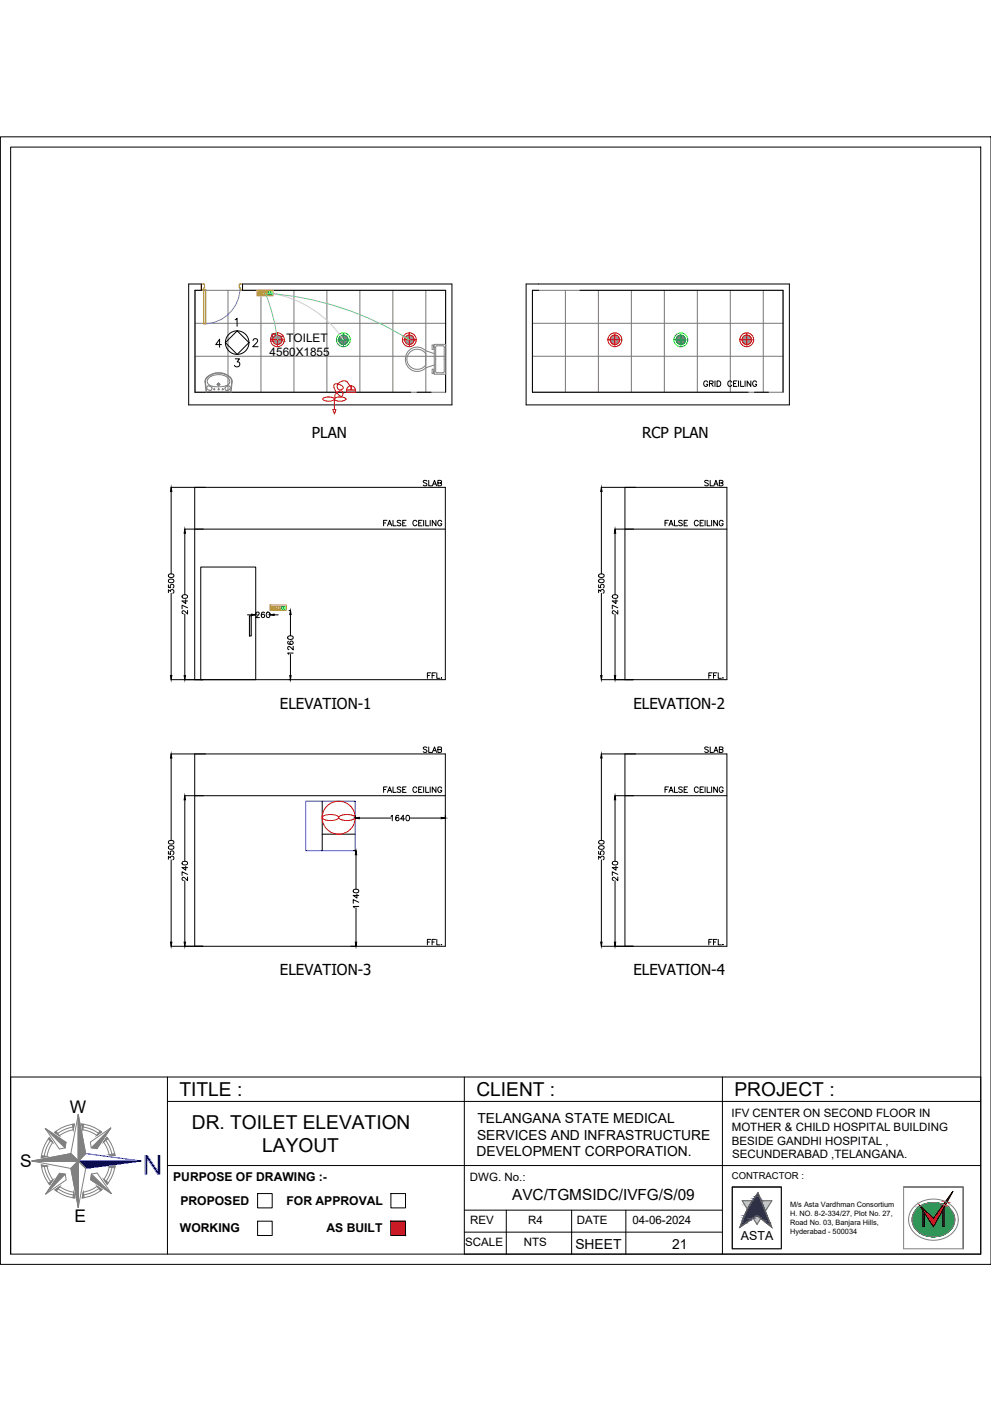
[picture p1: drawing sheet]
<svg xmlns="http://www.w3.org/2000/svg" width="420mm" height="594mm" viewBox="0 0 420 594" stroke-linecap="round" stroke-linejoin="round" font-family="sans-serif">
<!-- layer: ELE-4M UPS P.SB -->
<g fill="none" stroke="#767676" stroke-width=".42">
<path d="M82.7 123.1h106.2v43.2h-106.2zM82.7 137.1h106.2M96.7 123.1v43.2M110.6 123.1v43.2M124.6 123.1v43.2M138.6 123.1v43.2M152.6 123.1v43.2M166.6 123.1v43.2M180.5 123.1v43.2M225.7 123.1h106.3v43.2h-106.3zM225.7 137.1h106.3M239.7 123.1v43.2"/>
<path d="M253.7 123.1v43.2M267.7 123.1v43.2M281.7 123.1v43.2M295.6 123.1v43.2M309.6 123.1v43.2M323.6 123.1v43.2M82.7 151.1h106.2M225.7 151.1h106.3"/>
</g>
<!-- layer: WALL -->
<path d="M223.1 120.4h111.6v51.3h-111.6zM228.4 123.1h-2.7v43.2h91.5M245.9 123.1h86.1v43.2M174.1 166.3h-91.4v-43.2h2.7v-2.7h-5.4v51.3h111.6v-51.3h-88.8v2.7h86.1v43.2M176.8 166.3h6M319.9 166.3h5.9" fill="none" stroke="#000" stroke-width=".42"/>
<!-- layer: DOOR -->
<path d="M101.8 121.9a15.4 15.4 0 0 1-15.4 15.4" fill="none" stroke="#5ca1b8" stroke-width=".42"/>
<path d="M85.4 120.4l1.3 .2 .1 1.3h-.4v.9h-1zM86.4 122.8h.8v14.5h-.8zM86.7 120.8h.1M101.4 120.8h.1M101.5 120.6l1.3-.2v2.4h-1v-.9h-.4z" fill="none" stroke="#b88a00" stroke-width=".42"/>
<!-- layer: WALL -->
<g fill="none" stroke="#808080" stroke-width=".42">
<path d="M173.9 149.3a4.4 4.4 0 0 1 6.6 .6v4.9a4.3 4.3 0 0 1-6.3 .9 4.3 4.3 0 0 1-.3-6.4zM184.1 149.9l-3.6-1.2a5.1 5.1 0 0 0-7.1 .1 5.1 5.1 0 0 0 0 7.1 5.1 5.1 0 0 0 7.1 .1l3.6-1.2M184.1 156.6h-.9v1.8h.6v-1.2h.3M184.1 146h4.8v12.7h-4.8zM184.1 147.5h-.3v-1.2h-.6v1.8h.9M184.9 146.8l3-.2 .4 .5v10.5l-.4 .5h-2.8l-.4-.5zM87.4 166.3l-.5-4.3a4.8 4.8 0 0 1 5-3.9 5.9 5.9 0 0 1 6.5 3.4l-.5 4.8M87.6 166.3l-.5-4.4a5.2 5.2 0 0 1 6.1-3.7 4.9 4.9 0 0 1 5.1 3.7l-.5 4.4M87.8 166.1h9.8M89 163.5v.1a.98 .98 0 0 0-1.3 .8 .98 .98 0 0 0 1 1.1 .91 .91 0 0 0 1.1-.6 .91 .91 0 0 0-.4-1.1l.1-.1M90.6 165.1h.6M90.8 164.8v.6"/>
<path d="M91.9 163h1.5M92.4 165.1h.6M92.6 162.3v1.4M92.7 164.7v.7M94.1 165.1h.7M94.4 164.7v.7M96.3 163.4v.2a.97 .97 0 0 1 1.3 .8 .97 .97 0 0 1-1.1 1.1 .94 .94 0 0 1-1.1-.6 .94 .94 0 0 1 .5-1.2l-.2-.1M96.4 163.3a2.09 2.09 0 0 0 .9-2.2 2.09 2.09 0 0 0-1.8-1.6 6.1 6.1 0 0 0-7.6 1.6 2.85 2.85 0 0 0 3.6 2.9l3.6-.2 1.3-.5"/>
<circle cx="90.8" cy="165.1" r=".15"/>
<circle cx="92.6" cy="163" r=".5"/>
<circle cx="92.6" cy="163" r=".36"/>
<circle cx="92.6" cy="163" r=".25"/>
<circle cx="92.7" cy="165.1" r=".15"/>
<circle cx="94.4" cy="165.1" r=".15"/>
</g>
<!-- layer: ELE-4M RAW P.SB -->
<g fill="none" stroke="#ffbf00" stroke-width=".42">
<path d="M108.9 123.1h6.9v2.3h-6.9zM109.4 123.7h1v1.3h-1zM109.6 124.1h.1M109.9 124.5v.2zM110.1 124.1h.1M110.6 123.7h.6v1.3h-.6zM111.4 123.7h.7v1.3h-.7zM112.2 123.7h.7v1.3h-.7zM113.1 123.7h.6v1.3h-.6zM114.5 256.5h6.9v2.4h-6.9zM114.9 257.2h1.1v1.2h-1.1zM115.2 257.5h.1"/>
<path d="M115.4 258l.1 .2zM115.7 257.5h.1M116.2 257.2h.6v1.2h-.6zM117 257.2h.6v1.2h-.6zM117.8 257.2h.6v1.2h-.6zM118.6 257.2h.7v1.2h-.7z"/>
</g>
<!-- layer: ELE-6M RAW P.SB -->
<path d="M113.9 123.7h.6v1.3h-.6zM114.7 123.7h.6v1.3h-.6zM119.4 257.2h.7v1.2h-.7zM120.3 257.2h.6v1.2h-.6z" fill="none" stroke="#0f0" stroke-width=".42"/>
<!-- layer: ELE-EXHAUST FAN -->
<g fill="none" stroke="#f00" stroke-width=".42">
<path d="M136.9 169a4.2 4.2 0 0 1 4.9 .2 3.8 3.8 0 0 1-4.9 0zM141.1 173.7h1.3l-.6 1.8zM141.9 169a4.2 4.2 0 0 1 4.8 .2 3.8 3.8 0 0 1-4.9 0zM146.9 165.4h3.8M146.9 165.4v.9h3.8v-.9M146.9 165.4a1.91 1.91 0 0 1 1.9-1.8 1.91 1.91 0 0 1 1.9 1.8M148.8 165.4v-1.8l-.6-.3-1.7-1.8-1.8 .2-1.5 1.3-.3 1 .3 .8 .7 .5 .7-.1 .9-.7-.4-.8-1.9-.9-1.5 .2v1.6l1.7 2.7 1.5 .8 .5-1.4-.3-.7-.8-.2-1.1 .4-1 1-.4 2.1v4.4M149.1 163.6v1.8M136.9 346.1a6.8 6.8 0 0 1 6.6 .3l.1 .3a5.4 5.4 0 0 1-5.7 1l-1.2-.7zM143.9 346.1a6.8 6.8 0 0 1 6.6 .3l.1 .3a5.4 5.4 0 0 1-5.7 1l-1.2-.7z"/>
<circle cx="143.6" cy="346.7" r="7"/>
</g>
<!-- layer: ELE-12W LED -->
<g fill="none" stroke="#f00" stroke-width=".42">
<path d="M114.7 144.1h5.9M117.6 141.1v5.9M170.6 144.1h5.9M173.6 141.1v5.9M257.8 144.1h5.8M260.7 141.1v5.9M313.7 144.1h5.9M316.6 141.1v5.9"/>
<circle cx="117.6" cy="144.1" r="2"/>
<circle cx="117.6" cy="144.1" r="2.94"/>
<circle cx="173.5" cy="144.1" r="2"/>
<circle cx="173.5" cy="144.1" r="2.94"/>
<circle cx="260.7" cy="144.1" r="2"/>
<circle cx="260.7" cy="144.1" r="2.94"/>
<circle cx="316.6" cy="144.1" r="2"/>
<circle cx="316.6" cy="144.1" r="2.94"/>
</g>
<g fill="none" stroke="#989898" stroke-width=".42">
<path d="M115.6 144l2.1 2.1M115.6 144.1l2 2M115.6 144.2l1.9 1.9M115.6 143.9l2.2 2.2M115.6 144.3l1.8 1.8M115.7 143.7l2.3 2.3M115.7 144.5l1.5 1.5M115.7 143.6l2.4 2.4M115.7 144.7l1.3 1.3M115.8 143.4l2.5 2.6-2.6-2.5M115.8 143.3l2.6 2.6M115.8 144.9l1 1"/>
<path d="M115.9 143.2l2.6 2.7M115.9 143.1l2.7 2.7M115.9 145.2l.6 .6M116 143l2.7 2.7M116 142.9l2.8 2.8M116.1 142.8l2.8 2.8M116.1 142.7l2.9 2.9M116.2 142.7l2.8 2.8M116.2 142.6l2.9 2.9M116.3 142.6l2.8 2.8M116.4 142.5l2.8 2.8M116.5 142.4l2.8 2.8"/>
<path d="M116.7 142.3l2.7 2.7M116.8 142.3l2.6 2.6M117 142.2l2.5 2.5M117.1 142.1l2.5 2.5M117.4 142.1l2.2 2.2M117.6 142.1l2 2M117.7 142.1l1.9 1.9M117.8 142.1l1.8 1.8M118 142.1l1.6 1.6M118.2 142.2l1.3 1.3M118.5 142.3l.9 .9M118.8 142.5l.4 .4"/>
<path d="M119.3 145.1l-2.7-2.7 2.7 2.8M119.5 144.7l-2.5-2.5 2.5 2.6M171.6 144l2 2.1M171.6 144.1l1.9 2M171.6 144.2l1.8 1.9M171.6 143.9l2.1 2.2M171.6 143.8l2.2 2.3M171.6 143.7l2.3 2.3M171.6 144.5l1.6 1.5M171.6 143.6l2.4 2.4M171.6 144.6l1.4 1.4M171.7 143.4l2.5 2.6"/>
<path d="M171.7 143.3l2.6 2.6M171.7 143.2l2.7 2.7M171.7 144.9l1 1M171.8 143.2l2.7 2.7M171.8 143l2.8 2.8M171.9 145.2l.6 .6M171.9 142.9l2.8 2.8-2.8-2.7M172 142.9l2.8 2.8M172.5 142.4l2.7 2.8-2.8-2.8M172.7 142.3l2.6 2.7-2.7-2.7M172.9 142.2l2.5 2.7M173 142.2l2.5 2.5"/>
<path d="M173.1 142.1l2.4 2.4M173.2 142.1l2.3 2.3M173.4 142.1l2.1 2.1M173.5 142.1l2.1 2M173.7 142.1l1.8 1.8M173.8 142.1l1.7 1.7M174.1 142.2l1.4 1.3M174.2 146l-2.5-2.5 2.4 2.5M174.3 142.2l1.1 1.2M174.5 142.3l.8 .9M174.7 142.5l.5 .4M174.9 145.6l-2.8-2.9 2.7 2.9"/>
<path d="M175 145.5l-2.8-2.9 2.7 2.9M175.1 145.3l-2.8-2.8 2.7 2.9M258.7 144l2.1 2.1M258.7 143.9l2.2 2.2M258.7 144.2l1.9 1.9M258.7 144.3l1.7 1.8M258.7 143.7l2.3 2.3M258.7 143.6l2.4 2.4M258.8 143.6l2.4 2.4M258.8 144.6l1.4 1.4M258.8 144.7l1.2 1.3M258.8 143.4l2.6 2.6"/>
<path d="M258.8 143.3l2.7 2.6M258.9 144.9l.9 1M258.9 143.2l2.7 2.7M258.9 143.1l2.8 2.7M259.1 142.9l2.8 2.8-2.9-2.7M259.1 142.9l2.8 2.8M259.2 142.7l2.8 2.9M259.4 142.5l2.8 2.8M259.5 142.5l2.8 2.8M259.6 142.4l2.8 2.8M260.1 142.2l2.5 2.5M260.2 142.1l2.4 2.5"/>
<path d="M260.5 142.1l2.2 2.2-2.3-2.2M260.6 142.1l2.1 2M260.8 142.1l1.9 1.9M260.9 142.1l1.8 1.8M261.1 142.1l1.5 1.6M261.2 142.2l1.4 1.3M261.4 142.2l1.2 1.2M261.6 142.3l.9 .9M261.9 142.5l.4 .4M262.2 145.4l-2.9-2.8 2.8 2.9M262.4 145l-2.7-2.7 2.7 2.8M262.5 144.8l-2.6-2.6 2.6 2.7"/>
<path d="M314.6 144l2.1 2.1M314.6 144.1l2 2M314.6 143.9l2.2 2.2M314.6 144.2l1.9 1.9M314.6 144.3l1.8 1.8M314.7 143.7l2.3 2.3M314.7 144.5l1.5 1.5M314.7 144.6l1.4 1.4M314.8 143.3l2.6 2.6M314.8 144.9l1 1M314.9 143.1l2.6 2.8M314.9 145.2l.6 .6"/>
<path d="M315 142.9l2.8 2.8-2.8-2.7M315.2 142.6l3 2.7M315.5 142.4l2.8 2.8-2.8-2.8M315.7 142.3l2.7 2.6M315.9 142.2l2.6 2.5M316 142.2l2.5 2.5M316.2 142.1l2.4 2.4M316.4 142.1l2.2 2.2-2.3-2.2M316.5 142.1l2.1 2.1M316.6 142.1l2 2M316.8 142.1l1.8 1.8M316.9 142.1l1.7 1.7"/>
<path d="M317 142.1l1.6 1.6M317.2 146l-2.5-2.5 2.4 2.5M317.3 142.2l1.2 1.2M317.5 142.3l.9 .9M317.8 142.5l.4 .4M318 145.5l-2.9-2.8 2.8 2.9"/>
</g>
<!-- layer: ELE-12W UPS LIGHT -->
<g fill="none" stroke="#0f0" stroke-width=".42">
<path d="M142.7 144.1h5.8M145.6 141.2v5.8M285.7 144.1h5.9M288.7 141.2v5.8"/>
<circle cx="145.6" cy="144.1" r="2"/>
<circle cx="145.6" cy="144.1" r="2.94"/>
<circle cx="288.7" cy="144.1" r="2"/>
<circle cx="288.7" cy="144.1" r="2.94"/>
</g>
<g fill="none" stroke="#808080" stroke-width=".42">
<path d="M143.6 144l2.1 2.1M143.6 143.9l2.2 2.2M143.6 144.2l1.9 1.9M143.6 143.8l2.3 2.3M143.6 144.3l1.7 1.8M143.6 143.6l2.4 2.4M143.7 143.6l2.4 2.4M143.7 144.6l1.4 1.4M143.7 144.8l1.2 1.2M143.7 143.4l2.6 2.6M143.7 143.3l2.7 2.6M143.8 143.2l2.7 2.7"/>
<path d="M143.9 143.1l2.7 2.7M143.9 145.2l.6 .6M144 142.9l2.8 2.8M144.1 142.8l2.8 2.8M144.2 142.7l2.8 2.8M144.2 142.6l2.9 2.8M144.3 142.5l2.8 2.9M144.4 142.5l2.8 2.8M144.4 142.5l2.8 2.7M144.6 142.4l2.7 2.7M144.6 142.3l2.7 2.7M144.8 142.3l2.6 2.6"/>
<path d="M144.8 142.2l2.6 2.6M145 142.2l2.5 2.5M145.1 142.2l2.4 2.4M145.2 142.1l2.3 2.4M145.4 142.1l2.2 2.2M145.4 142.1l2.2 2.1M145.7 142.1l1.9 1.9M145.8 142.1l1.8 1.8M146 142.1l1.5 1.6M146.1 142.2l1.4 1.3M146.5 142.3l.9 .9M146.8 142.5l.4 .4"/>
<path d="M286.7 144.1l1.9 2M286.7 144l2 2.1M286.7 144.2l1.8 1.9M286.7 143.9l2.1 2.2M286.7 144.3l1.7 1.8M286.7 143.8l2.2 2.3M286.7 144.6l1.4 1.4M286.7 143.6l2.5 2.4-2.5-2.4M286.8 144.8l1.2 1.2M286.8 143.4l2.5 2.6M286.8 143.3l2.7 2.6M286.8 144.9l1 1"/>
<path d="M287 143.1l2.7 2.7M287 142.9l2.8 2.8M287.6 142.4l2.7 2.8-2.9-2.7 2.7 2.9-2.8-2.8 2.7 2.9-2.8-2.7 2.7 2.8M288 142.2l2.5 2.7M288.1 142.2l2.5 2.5M288.4 142.1l2.2 2.2M288.5 142.1l2.1 2.1M288.7 142.1l2 1.9M288.8 142.1l1.8 1.8M288.9 142.1l1.7 1.7M289.1 142.1l1.5 1.6M289.2 142.2l1.4 1.3"/>
<path d="M289.4 142.2l1.1 1.2M289.8 142.5l.5 .4M290.4 145l-2.7-2.7 2.7 2.8M290.6 144.5l-2.4-2.4 2.4 2.5"/>
</g>
<!-- layer: ELE-LIGHTING WIRING -->
<path d="M115 124.4a45.4 45.4 0 0 1 30.6 19.7" fill="none" stroke="#debad0" stroke-width=".42"/>
<path d="M112.5 124.4l3.2 9.7 1.9 10M113.4 124.4a130.8 130.8 0 0 1 60.2 19.7" fill="none" stroke="#63d7b6" stroke-width=".42"/>
<!-- layer: ELE-SOCKET NMBERING -->
<g fill="none" stroke="#000" stroke-width=".42">
<path d="M300 162.1a.86 .86 0 0 0-1-.6 .86 .86 0 0 0-.6 .9v.6a.84 .84 0 0 0 .8 .9 .84 .84 0 0 0 .8-.9h-.5M300.8 162.6l1.3-.1 .1-.8-1.4-.2v2.4M301.6 162.6l.8 1.3M303.1 161.5v2.4M304 161.5h.8a1.25 1.25 0 0 1 .8 1.2 1.25 1.25 0 0 1-.8 1.2h-.8zM310.2 162.1a.86 .86 0 0 0-.9-.6 .86 .86 0 0 0-.7 .9v.6a.86 .86 0 0 0 .7 .9 .86 .86 0 0 0 .9-.6M311 162.6h.9M312.5 161.5h-1.5v2.4h1.5M313.1 161.5v2.4M314 161.5v2.4h1.3M315.9 161.5v2.4M318.3 161.5v2.4l-1.5-2.4v2.4"/>
<path d="M320.8 162.1a.85 .85 0 0 0-1-.6 .85 .85 0 0 0-.7 .9v.6a.83 .83 0 0 0 .8 .9 .83 .83 0 0 0 .9-.9h-.6M162.6 221.7h.9M164.1 220.6h-1.5v2.4M164.3 223l.9-2.4 .9 2.4M164.6 222.2h1.1M166.6 220.6v2.4h1.4M170 221l-.6-.4-1 .4 .2 .5 1.4 .8v.3l-.6 .4-1-.4M170.7 221.7h.9M172.2 220.6h-1.5v2.4h1.5M176.7 221.2a.86 .86 0 0 0-.9-.6 .86 .86 0 0 0-.7 .9v.6a.86 .86 0 0 0 .7 .9 .86 .86 0 0 0 .9-.6M177.5 221.7h.9M178.9 220.6h-1.4v2.4h1.4"/>
<path d="M179.6 220.6v2.4M180.5 220.6v2.4h1.3M182.4 220.6v2.4M184.8 220.6v2.4l-1.5-2.4v2.4M187.3 221.2a.86 .86 0 0 0-1-.6 .86 .86 0 0 0-.7 .9v.6a.84 .84 0 0 0 .8 .9 .84 .84 0 0 0 .9-.9h-.6M282 221.7h.8M283.4 220.6h-1.4v2.4M283.6 223l.9-2.4 .9 2.4M284 222.2h1.1M286 220.6v2.4h1.3M289.3 221l-.6-.4-1 .4 .2 .5 1.4 .8v.3l-.6 .4-1-.4M290.1 221.7h.8"/>
<path d="M291.5 220.6h-1.4v2.4h1.4M296 221.2a.85 .85 0 0 0-.9-.6 .85 .85 0 0 0-.7 .9v.6a.85 .85 0 0 0 .7 .9 .85 .85 0 0 0 .9-.6M296.8 221.7h.9M298.3 220.6h-1.5v2.4h1.5M298.9 220.6v2.4M299.8 220.6v2.4h1.4M301.7 220.6v2.4M304.1 220.6v2.4l-1.5-2.4v2.4M306.6 221.2a.86 .86 0 0 0-1-.6 .86 .86 0 0 0-.7 .9v.6a.83 .83 0 0 0 .9 .9 .83 .83 0 0 0 .8-.9h-.6M181.2 286.4h.9M182.6 285.3h-1.4v2.3M183.2 286.4h.9"/>
<path d="M184.6 285.3h-1.4v2.3M185.2 285.3v2.3h1.3M187.2 287.4v.2zM162.6 334.8h.9M164.1 333.7h-1.5v2.3M164.3 336l.9-2.3 .9 2.3M164.6 335.2h1.1M166.6 333.7v2.3h1.4M170 334l-.6-.3-1 .3 .2 .6 1.4 .7v.4l-.6 .3-1-.3M170.7 334.8h.9M172.2 333.7h-1.5v2.3h1.5M176.7 334.2a.86 .86 0 0 0-.9-.5 .86 .86 0 0 0-.7 .9v.5a.86 .86 0 0 0 .7 .9 .86 .86 0 0 0 .9-.5"/>
<path d="M177.5 334.8h.9M178.9 333.7h-1.4v2.3h1.4M179.6 333.7v2.3M180.5 333.7v2.3h1.3M182.4 333.7v2.3M184.8 333.7v2.3l-1.5-2.3v2.3M187.3 334.2a.86 .86 0 0 0-1-.5 .86 .86 0 0 0-.7 .9v.5a.84 .84 0 0 0 .8 .9 .84 .84 0 0 0 .9-.9h-.6M282 334.8h.8M283.4 333.7h-1.4v2.3M283.6 336l.9-2.3 .9 2.3M284 335.2h1.1M286 333.7v2.3h1.3"/>
<path d="M289.3 334l-.6-.3-1 .3 .2 .6 1.4 .7v.4l-.6 .3-1-.3M290.1 334.8h.8M291.5 333.7h-1.4v2.3h1.4M296 334.2a.85 .85 0 0 0-.9-.5 .85 .85 0 0 0-.7 .9v.5a.85 .85 0 0 0 .7 .9 .85 .85 0 0 0 .9-.5M296.8 334.8h.9M298.3 333.7h-1.5v2.3h1.5M298.9 333.7v2.3M299.8 333.7v2.3h1.4M301.7 333.7v2.3M304.1 333.7v2.3l-1.5-2.3v2.3M306.6 334.2a.85 .85 0 0 0-1-.5 .85 .85 0 0 0-.7 .9v.5a.83 .83 0 0 0 .9 .9 .83 .83 0 0 0 .8-.9h-.6"/>
</g>
<!-- layer: 0 -->
<g fill="none" stroke="#000" stroke-width=".42">
<path d="M.2 58h420v478.1h-420zM4.5 62.4h411.3v469.4h-411.3zM99.7 135.6l.8-.6v3.4M93.9 146.1h-2.4l1.6-2.2v3.4M95.6 145.3l5-5 5 5-5 5zM99.7 152.2h1.8l-1 1.3a1.13 1.13 0 0 1 .9 1.8 1.13 1.13 0 0 1-2-.4M107.3 144.4l.7-.8 .9 .2 .3 .5-.4 1.1-1.7 1.6h2.3M105.8 261.1h.7v8.6h-.7zM196.9 456.7v75.1h218.9M415.8 456.7h-411.3v75.1M331.2 503.3h-20.7v26.2h20.7M383.1 503.3h25.3v26.2"/>
<path d="M310.5 529.4v-26.1h20.8v26.1"/>
<circle cx="100.6" cy="145.3" r="5"/>
</g>
<!-- layer: MEP_HVAC_RA_DUCT -->
<path d="M82.6 206.7h106.2v81.5h-106.2zM265 206.7h43.2v81.5h-43.2zM82.6 224.4h106.2M265 224.4h43.2M85.1 240.4h23.3v47.8h-23.3zM82.6 319.7h106.2v81.6h-106.2zM265 319.7h43.2v81.6h-43.2zM82.6 337.4h106.2M265 337.4h43.2" fill="none" stroke="#000" stroke-width=".42"/>
<!-- layer: ELE-4M UPS P.SB -->
<g fill="none" stroke="#000" stroke-width=".42">
<path d="M72.5 206.7h14.6M72.6 208.4v34.9M254.9 206.7h14.6M255 208.4v34.9M78.3 224.4h7.9M78.4 226.1v26.1M260.7 224.4h7.9M260.8 226.1v26.1M71.4 251.3v-1.2l.9 .7a.78 .78 0 0 1 1.2-.6 .78 .78 0 0 1-.2 1.3M71.4 248v1.1l1 .1a.82 .82 0 0 1 0-1.2 .82 .82 0 0 1 1.2 .1 .82 .82 0 0 1-.3 1.2M71.5 245.9a1.16 1.16 0 0 1 1.4-.5 1.16 1.16 0 0 1 .7 1.4 1.16 1.16 0 0 1-1.4 .4 1.16 1.16 0 0 1-.7-1.3zM71.5 243.7a1.16 1.16 0 0 1 1.4-.5 1.16 1.16 0 0 1 .7 1.4 1.16 1.16 0 0 1-1.4 .4 1.16 1.16 0 0 1-.7-1.3z"/>
<path d="M72.6 251.6v34.9M77.3 252.5a1.16 1.16 0 0 1 1.4-.4 1.16 1.16 0 0 1 .7 1.3 1.16 1.16 0 0 1-1.4 .5 1.16 1.16 0 0 1-.7-1.4zM78.7 254.3v1.7l-1.5-1.1h2.3M79.5 258.8v1.6l-1.9-1.4-.4 .8 .5 .5M79.5 257.7l-2.3-1.1v1.6M112.1 259.9l-.1-.2a1.14 1.14 0 0 0-1.4 .8 1.14 1.14 0 0 0 .8 1.4 .72 .72 0 0 0 .8-.7 .72 .72 0 0 0-.6-.8 .72 .72 0 0 0-.8 .7M113.2 259.7a1.14 1.14 0 0 1 1.4 .8 1.14 1.14 0 0 1-.8 1.4l-.8-.5-.1-.9zM122.5 258.9h.7M253.8 251.3v-1.2l.9 .7a.78 .78 0 0 1 1.2-.6 .78 .78 0 0 1-.2 1.3M253.8 248v1.1l1 .1a.82 .82 0 0 1 0-1.2 .82 .82 0 0 1 1.2 .1 .82 .82 0 0 1-.3 1.2M253.9 245.9a1.16 1.16 0 0 1 1.4-.5 1.16 1.16 0 0 1 .7 1.4 1.16 1.16 0 0 1-1.4 .4 1.16 1.16 0 0 1-.7-1.3zM253.9 243.7a1.16 1.16 0 0 1 1.4-.5 1.16 1.16 0 0 1 .7 1.4 1.16 1.16 0 0 1-1.4 .4 1.16 1.16 0 0 1-.7-1.3z"/>
<path d="M255 251.6v34.9M259.7 252.5a1.16 1.16 0 0 1 1.4-.4 1.16 1.16 0 0 1 .7 1.3 1.16 1.16 0 0 1-1.4 .5 1.16 1.16 0 0 1-.7-1.4zM261.1 254.3v1.7l-1.5-1.1h2.3M261.9 258.8v1.6l-1.9-1.4-.4 .8 .5 .5M261.9 257.7l-2.3-1.1v1.6M78.4 260.4v26.1M104.9 260.7h1.8M108.4 260v.7M108.4 260.7h.1M108.6 260.1l.4-.5 .9 .4-1.4 1.9h1.5M114.5 260.7h.1M114.5 260v.7"/>
<path d="M116.2 260.7h1.8M122.1 269.9a1.16 1.16 0 0 1 1.4-.4 1.16 1.16 0 0 1 .7 1.3 1.16 1.16 0 0 1-1.4 .5 1.16 1.16 0 0 1-.7-1.4zM122.3 271.9l-.2 .1a1.15 1.15 0 0 0 .8 1.4 1.15 1.15 0 0 0 1.4-.8 .72 .72 0 0 0-.7-.8 .72 .72 0 0 0-.7 .7 .72 .72 0 0 0 .6 .8M123.1 260.6v9M123.1 277.5v9M124.3 276.9h-2.3l.4 .6M124.3 274v1.6l-1.9-1.5-.4 .9 .5 .5M260.8 260.4v26.1M72.5 288.2h13.5M122.5 288.2h.7M254.9 288.2h13.5M72.5 319.7h14.6"/>
<path d="M254.9 319.7h14.6M72.6 321.4v35M78.3 337.4h7.9M78.4 339.2v26M136.6 339.7v21M255 321.4v35M260.7 337.4h7.9M260.8 339.2v26M71.5 358.9a1.16 1.16 0 0 1 1.4-.4 1.16 1.16 0 0 1 .7 1.3 1.16 1.16 0 0 1-1.4 .5 1.16 1.16 0 0 1-.7-1.4zM71.5 356.7a1.16 1.16 0 0 1 1.4-.4 1.16 1.16 0 0 1 .7 1.3 1.16 1.16 0 0 1-1.4 .4 1.16 1.16 0 0 1-.7-1.3zM136.6 353.7h14M150.6 345.8v1.1"/>
<path d="M152.3 346.9h13.5M165.8 346.2l.5-.5v2.4M169.1 346.1l-.1-.3a1.15 1.15 0 0 0-1.4 .9 1.15 1.15 0 0 0 .8 1.4 .72 .72 0 0 0 .8-.7 .72 .72 0 0 0-.7-.8 .72 .72 0 0 0-.7 .7M171.5 347.3h-1.6l1.1-1.6v2.4M172.4 345.8a1.15 1.15 0 0 1 1.4 .9 1.15 1.15 0 0 1-.8 1.4l-.8-.5-.1-.9zM173.7 346.9h13.4M188.8 345.8v1.1M253.9 358.9a1.16 1.16 0 0 1 1.4-.4 1.16 1.16 0 0 1 .7 1.3 1.16 1.16 0 0 1-1.4 .5 1.16 1.16 0 0 1-.7-1.4zM253.9 356.7a1.16 1.16 0 0 1 1.4-.4 1.16 1.16 0 0 1 .7 1.3 1.16 1.16 0 0 1-1.4 .4 1.16 1.16 0 0 1-.7-1.3zM71.4 364.4v-1.3l.9 .7a.77 .77 0 0 1 1.2-.6 .77 .77 0 0 1-.2 1.4M71.4 361v1.1l1 .2a.82 .82 0 0 1 0-1.3 .82 .82 0 0 1 1.2 .2 .82 .82 0 0 1-.3 1.2M72.6 364.6v34.9"/>
<path d="M77.3 365.6a1.16 1.16 0 0 1 1.4-.5 1.16 1.16 0 0 1 .7 1.4 1.16 1.16 0 0 1-1.4 .4 1.16 1.16 0 0 1-.7-1.3zM78.4 373.5v26M78.7 367.3v1.7l-1.5-1.1h2.3M79.5 371.9v1.5l-1.9-1.4-.4 .9 .5 .4M79.5 370.8l-2.3-1.1v1.5M149.9 377.4a1.16 1.16 0 0 1 1.4-.5 1.16 1.16 0 0 1 .7 1.4 1.16 1.16 0 0 1-1.4 .4 1.16 1.16 0 0 1-.7-1.3zM150 360.7h1M150.9 362.5v14.5M151.3 379.2v1.6l-1.5-1.1h2.3M253.8 364.4v-1.3l.9 .7a.78 .78 0 0 1 1.2-.6 .78 .78 0 0 1-.2 1.4M253.8 361v1.1l1 .2a.82 .82 0 0 1 0-1.3 .82 .82 0 0 1 1.2 .2 .82 .82 0 0 1-.3 1.2M255 364.6v34.9"/>
<path d="M259.7 365.6a1.16 1.16 0 0 1 1.4-.5 1.16 1.16 0 0 1 .7 1.4 1.16 1.16 0 0 1-1.4 .4 1.16 1.16 0 0 1-.7-1.3zM260.8 373.5v26M261.1 367.3v1.7l-1.5-1.1h2.3M261.9 371.9v1.5l-1.9-1.4-.4 .9 .5 .4M261.9 370.8l-2.3-1.1v1.5M150.9 384.9v14.6M152.1 384.4h-2.3l.4 .5M152.1 382.6l-2.3-1.1v1.5M72.5 401.3h13.5M148.7 401.3h2.3M254.9 401.3h13.5"/>
</g>
<g fill="#000" stroke="#000" stroke-width=".42">
<path d="M72.6 206.7l.3 1.7h-.6zM255 206.7l.3 1.7h-.6zM78.4 224.4l.2 1.7h-.5zM260.8 224.4l.2 1.7h-.5zM106.7 260.4l1.7 .3-1.7 .3zM114.5 260.7l1.7-.3v.6zM123.1 258.9l.3 1.7h-.5zM72.3 286.5h.6l-.3 1.7zM78.1 286.5h.5l-.2 1.7zM122.9 286.5h.5l-.3 1.7zM254.7 286.5h.6l-.3 1.7zM260.5 286.5h.5l-.2 1.7z"/>
<path d="M72.6 319.7l.3 1.7h-.6zM78.4 337.4l.2 1.8h-.5zM255 319.7l.3 1.7h-.6zM260.8 337.4l.2 1.8h-.5zM150.6 346.9l1.7-.3v.6zM187.1 346.6l1.7 .3-1.7 .3zM150.9 360.7l.3 1.8h-.6zM72.3 399.5h.6l-.3 1.8zM78.1 399.5h.5l-.2 1.8zM150.6 399.5h.6l-.3 1.8zM254.7 399.5h.6l-.3 1.8zM260.5 399.5h.5l-.2 1.8z"/>
</g>
<!-- layer: 0 -->
<path d="M105.8 261.1l.7 8.6v-8.6zM105.8 261.1l.7 8.6h-.7z" fill="#dbdbdb" stroke="#dbdbdb" stroke-width=".42"/>
<!-- layer: ELE-4M UPS P.SB -->
<path d="M129.6 339.7h21v21h-21z" fill="none" stroke="#00f" stroke-width=".42"/>
<!-- layer: hatch -->
<path d="M415.8 456.7v75.1" fill="none" stroke="#000" stroke-width=".42"/>
<!-- layer: TITLE -->
<g fill="none" stroke="#808080" stroke-width=".42">
<path d="M19.2 478.5l8.8 5.9-.4 2.4-2.4 .4zM30.9 477.9a14.6 14.6 0 0 0-6.4 2.7M33.2 472.6v19.7v-19.7M34.6 476.6a15.7 15.7 0 0 1 8.5 3.4l-2.1 1.5a13.3 13.3 0 0 0-5.9-2.4zM35.3 477.9a14.6 14.6 0 0 1 6.4 2.6M13.5 492.3h19.7l-3.1 3.2 3.1-3.2zM17.5 494l2.5 .4a13.3 13.3 0 0 0 2.5 5.9l-1.4 2.1a15.7 15.7 0 0 1-3.6-8.4zM18.8 494.6a14.6 14.6 0 0 0 2.7 6.4M20.9 482.4l1.4 2.1a13.2 13.2 0 0 0-2.4 5.9l-2.4 .5a15.7 15.7 0 0 1 3.4-8.5zM21.4 483.8a14.6 14.6 0 0 0-2.6 6.4M23.1 480.2a15.7 15.7 0 0 1 8.4-3.5l-.4 2.4a13.3 13.3 0 0 0-5.9 2.5M23.1 480.2l2.1 1.4"/>
<path d="M25.3 497.5l2.4 .4 .4 2.4-8.7 6zM30 489.2l3.2 3.1-3.2-3.1M30 489.2l-16.5 3.1 16.6 3.2 3.1 16.5 3.2-16.6M36.3 489.1l-3.1-16.5-3.2 16.6M36.3 489.1l-3.1 3.2v19.7v-19.7l3.2 3.1-3.2-3.1zM38.3 484.3l8.7-6-5.9 8.8-2.4-.4zM38.8 497.8l2.4-.4 6 8.7-8.8-5.9zM44.8 483.6a14.6 14.6 0 0 1 2.7 6.2M45.3 482.2a15.7 15.7 0 0 1 3.4 7.8l-2.4-.3a13.4 13.4 0 0 0-2.4-5.4zM46.3 494.8l2.5-.3a15.8 15.8 0 0 1-3.4 7.7l-1.4-2.1a13.4 13.4 0 0 0 2.3-5.3zM47.5 494.6a14.6 14.6 0 0 1-2.5 6.2M23.3 504.6l2-1.4a13.4 13.4 0 0 0 6 2.3l.4 2.5a15.7 15.7 0 0 1-8.4-3.4z"/>
<path d="M24.7 504.1a14.6 14.6 0 0 0 6.4 2.6M35.3 505.5a13.4 13.4 0 0 0 5.9-2.5l2 1.4a15.7 15.7 0 0 1-8.3 3.6zM41.9 504a14.6 14.6 0 0 1-6.4 2.7"/>
</g>
<g fill="#808080" stroke="#808080" stroke-width=".42">
<path d="M33.2 472.6l3.1 16.5-3.1 3.2z"/>
<path d="M33.2 492.3v19.7l-3.1-16.5z"/>
<path d="M41.2 503l2 1.4-.6 .5z"/>
<path d="M38.8 497.8l8.4 8.3-8.8-5.9z"/>
<path d="M44 500.1l1.9 1.4-.5 .7z"/>
<path d="M35.3 505.5l.4 2.3-.8 .2z"/>
<path d="M31.3 505.5l.4 2.5-.8-.1z"/>
<path d="M20.6 501.7l1.9-1.4-1.4 2.1z"/>
<path d="M23.3 504.6l2-1.4-1.3 1.9z"/>
<path d="M25.3 497.5l2.4 .4-8.3 8.4z"/>
<path d="M13.5 492.3l16.5-3.1 3.2 3.1z"/>
<path d="M17.5 494l2.5 .4-2.4 .4z"/>
<path d="M17.6 490l2.3 .4-2.4 .5z"/>
<path d="M47 478.3l-5.9 8.8-2.4-.4z"/>
<path d="M42.4 479.6l.7 .5-2.1 1.4z"/>
<path d="M45.3 482.2l.5 .7-1.9 1.4z"/>
<path d="M34.6 476.6l.8 .1-.3 2.4z"/>
<path d="M19.2 478.5l8.8 5.9-.4 2.4z"/>
<path d="M30.7 476.8l.8-.1-.4 2.4z"/>
<path d="M20.9 482.4l1.4 2.1-1.9-1.4z"/>
<path d="M23.1 480.2l.7-.5 1.4 1.9z"/>
<path d="M46.3 489.7l2.3-.5 .1 .8z"/>
<path d="M46.3 494.8l2.5-.3-.2 .8z"/>
</g>
<path d="M36.3 489.1l23.5 3.2-23.4 3.1" fill="none" stroke="#00f" stroke-width=".42"/>
<path d="M33.2 492.3h26.6l-23.4 3.1z" fill="#00f" stroke="#00f" stroke-width=".42"/>
<!-- layer: MEP_HVAC_TEXT -->
<path d="M71 456.7v75.1M306.3 456.7v75.1M71 467h344.8M71 494.2h344.8M196.9 513.2h109.4M214.7 513.2v18.6M242.4 513.2v18.6M265.3 513.2v18.6M196.9 522.5h109.4" fill="none" stroke="#000" stroke-width=".42"/>
<!-- layer: 0.0 -->
<path d="M109.2 506.1h6.2v6.1h-6.2zM109.2 517.8h6.2v6.1h-6.2zM165.7 506.1h6.2v6.1h-6.2zM165.7 517.8h6.2v6.1h-6.2zM389.9 511.1l5.9 5.6 8.2-11.5-8.2 15zM391.2 513.2v7h.8v-5.8M400.3 512v8.2h-.8v-6.8" fill="none" stroke="#000" stroke-width=".42"/>
<!-- layer: MEP_HVAC_TEXT -->
<path d="M165.7 517.8l6.2 6.1v-6.1zM165.7 517.8l6.2 6.1h-6.2z" fill="#f00" stroke="#f00" stroke-width=".42"/>
<!-- layer: 0.0 -->
<g fill="#000" stroke="#000" stroke-width=".42">
<path d="M391.2 513.2l.2 .2zM400.3 512v1.2h-.7z"/>
<path d="M391.2 513.4l.8 1zM391.2 513.4l.8 1h-.8z"/>
<path d="M391.2 514.4l.8 5.8v-5.8zM391.2 514.4l.8 5.8h-.8z"/>
<path d="M399.6 513.2l.7 .2zM399.6 513.2l.7 .2z"/>
<path d="M399.5 513.4l.8 6.8v-6.8zM399.5 513.4l.8 6.8h-.8z"/>
</g>
<g fill="#139b48" stroke="#139b48" stroke-width=".42">
<path d="M395.4 510h.6z"/>
<path d="M399.5 513.4l-.1 .2z"/>
<path d="M395.2 524.4h1.1z"/>
<path d="M395.4 510h.9zM395.3 510h1z"/>
<path d="M395.3 510h1.2zM395 510h1.5z"/>
<path d="M395 510h1.7zM394.8 510h1.9z"/>
<path d="M394.8 510h2.1zM394.6 510h2.3z"/>
<path d="M394.6 510h2.5zM394.4 510h2.7z"/>
<path d="M394.4 510l2.9 .1zM394.1 510.1h3.2z"/>
<path d="M394.1 510.1h3.5zM394 510.1h3.6z"/>
<path d="M394 510.1h3.8zM393.7 510.1h4.1z"/>
<path d="M393.7 510.1l4.3 .1zM393.5 510.2h4.5z"/>
<path d="M393.5 510.2h4.7zM393.3 510.2h4.9z"/>
<path d="M393.3 510.2l5.1 .1zM393.1 510.3h5.3z"/>
<path d="M393.1 510.3h5.5zM392.9 510.3h5.7z"/>
<path d="M392.9 510.3l5.9 .1zM392.7 510.4h6.1z"/>
<path d="M392.7 510.4h6.3zM392.5 510.4h6.5z"/>
<path d="M392.5 510.4l6.7 .1zM392.3 510.5h6.9z"/>
<path d="M392.3 510.5l7.1 .1zM392.1 510.6h7.3z"/>
<path d="M392.1 510.6h7.5zM391.9 510.6h7.7z"/>
<path d="M391.9 510.6l7.9 .1zM391.7 510.7h8.1z"/>
<path d="M391.7 510.7l8.3 .1zM391.5 510.8h8.5z"/>
<path d="M391.5 510.8h8.5zM391.3 510.9h8.6z"/>
<path d="M391.3 510.9h8.6zM391 511.1h8.8z"/>
<path d="M391 511.1h8.8zM390.6 511.2h9.1z"/>
<path d="M400.7 511.2l.4 .1zM400.7 511.2l.4 .1z"/>
<path d="M390.6 511.2h9.1zM390.3 511.4h9.2z"/>
<path d="M400.6 511.3l.8 .3zM400.6 511.3l.8 .3h-.9z"/>
<path d="M390.1 511.6l.2 .1zM389.8 511.7h.5z"/>
<path d="M400.5 511.6l1.3 .2zM400.5 511.6l1.3 .2h-1.4z"/>
<path d="M389.8 511.7l.7 .3zM389.5 512l.3-.3 .7 .3z"/>
<path d="M400.4 511.8l1.7 .2zM400.4 511.8l1.7 .2h-1.8z"/>
<path d="M400.3 512h1.8zM400.3 512h1.8z"/>
<path d="M389.5 512l1.1 .2zM389.2 512.2l.3-.2 1.1 .2z"/>
<path d="M400.3 512l2.1 .3zM400.3 512l2.1 .3h-2.1z"/>
<path d="M389.2 512.2l1.6 .3-.2-.3zM388.9 512.5l.3-.3 1.6 .3z"/>
<path d="M400.3 512.3l2.4 .2-.3-.2zM400.3 512.3l2.4 .2h-2.4z"/>
<path d="M388.9 512.5l2.1 .2-.2-.2zM388.6 512.7l.3-.2 2.1 .2z"/>
<path d="M400.3 512.5l2.6 .3-.2-.3zM400.3 512.5l2.6 .3h-2.6z"/>
<path d="M388.6 512.7l2.5 .3-.1-.3zM388.6 512.7l2.5 .3h-2.7z"/>
<path d="M400.3 512.8l2.9 .3-.3-.3zM400.3 512.8l2.9 .3h-2.9z"/>
<path d="M388.4 513l2.8 .2zM388.4 513l2.8 .2h-3z"/>
<path d="M388.2 513.2l3 .1zM388.2 513.2l3 .1z"/>
<path d="M400.3 513.1l3.1 .3-.2-.3zM400.3 513.1l3.1 .3h-3.1z"/>
<path d="M388.1 513.3l3.1 .3v-.3zM388.1 513.3l3.1 .3h-3.3z"/>
<path d="M400.3 513.4l3.3 .3-.2-.3zM400.3 513.4l3.3 .3h-3.3z"/>
<path d="M387.9 513.6l3.3 .3v-.3zM387.9 513.6l3.3 .3h-3.5z"/>
<path d="M400.3 513.7l3.5 .3-.2-.3zM400.3 513.7l3.5 .3h-3.5z"/>
<path d="M387.7 513.9l3.5 .3v-.3zM387.7 513.9l3.5 .3h-3.7z"/>
<path d="M400.3 514l3.7 .3-.2-.3zM400.3 514l3.7 .3h-3.7z"/>
<path d="M387.5 514.2l3.7 .3v-.3zM387.5 514.2l3.7 .3h-3.8z"/>
<path d="M400.3 514.3l3.9 .3-.2-.3zM400.3 514.3l3.9 .3h-3.9z"/>
<path d="M387.4 514.5l3.8 .3v-.3zM387.4 514.5l3.8 .3h-4z"/>
<path d="M400.3 514.6l4 .3-.1-.3zM400.3 514.6l4 .3h-4z"/>
<path d="M387.2 514.8l4 .4v-.4zM387.2 514.8l4 .4h-4.1z"/>
<path d="M400.3 514.9l4.2 .4-.2-.4zM400.3 514.9l4.2 .4h-4.2z"/>
<path d="M387.1 515.2l4.1 .3v-.3zM387.1 515.2l4.1 .3h-4.2z"/>
<path d="M400.3 515.3l4.3 .3-.1-.3zM400.3 515.3l4.3 .3h-4.3z"/>
<path d="M387 515.5l4.2 .4v-.4zM387 515.5l4.2 .4h-4.3z"/>
<path d="M400.3 515.6l4.3 .3v-.3zM400.3 515.6l4.3 .3h-4.3z"/>
<path d="M386.9 515.9l4.3 .3v-.3zM386.9 515.9l4.3 .3h-4.4z"/>
<path d="M400.3 515.9l4.4 .4-.1-.4zM400.3 515.9l4.4 .4h-4.4z"/>
<path d="M386.8 516.2l4.4 .3v-.3zM386.8 516.2l4.4 .3h-4.4z"/>
<path d="M400.3 516.3l4.5 .3-.1-.3zM400.3 516.3l4.5 .3h-4.5z"/>
<path d="M390.3 511.4l5.5 5.2 3.7-5.2zM390.3 511.4l5.5 5.2z"/>
<path d="M386.8 516.5l4.4 .4v-.4zM386.8 516.5l4.4 .4h-4.5z"/>
<path d="M400.3 516.6l4.5 .4v-.4zM400.3 516.6l4.5 .4h-4.5z"/>
<path d="M386.7 516.9l4.5 .3v-.3zM386.7 516.9l4.5 .3h-4.5z"/>
<path d="M400.3 517l4.5 .3v-.3zM400.3 517l4.5 .3h-4.5z"/>
<path d="M386.7 517.2l4.5 .4v-.4zM386.7 517.2l4.5 .4h-4.5z"/>
<path d="M400.3 517.3l4.5 .4v-.4zM400.3 517.3l4.5 .4h-4.5z"/>
<path d="M386.7 517.6l4.5 .3v-.3zM386.7 517.6l4.5 .3h-4.4z"/>
<path d="M400.3 517.7l4.4 .3 .1-.3zM400.3 517.7l4.4 .3h-4.4z"/>
<path d="M386.8 517.9l4.4 .4v-.4zM386.8 517.9l4.4 .4h-4.4z"/>
<path d="M400.3 518l4.4 .4v-.4zM400.3 518l4.4 .4h-4.4z"/>
<path d="M386.8 518.3l4.4 .3v-.3zM386.8 518.3l4.4 .3h-4.3z"/>
<path d="M400.3 518.4l4.3 .3 .1-.3zM400.3 518.4l4.3 .3h-4.3z"/>
<path d="M386.9 518.6l4.3 .3v-.3zM386.9 518.6l4.3 .3h-4.2z"/>
<path d="M400.3 518.7l4.2 .3 .1-.3zM400.3 518.7l4.2 .3h-4.2z"/>
<path d="M387 518.9l4.2 .4v-.4zM387 518.9l4.2 .4h-4.1z"/>
<path d="M400.3 519l4.1 .4 .1-.4zM400.3 519l4.1 .4h-4.1z"/>
<path d="M387.1 519.3l4.1 .3v-.3zM387.1 519.3l4.1 .3h-4z"/>
<path d="M400.3 519.4l3.9 .3 .2-.3zM400.3 519.4l3.9 .3h-3.9z"/>
<path d="M387.2 519.6l4 .3v-.3zM387.2 519.6l4 .3h-3.8z"/>
<path d="M400.3 519.7l3.8 .3 .1-.3zM400.3 519.7l3.8 .3h-3.8z"/>
<path d="M399.4 513.6l.1 6.4zM399.4 513.6l.1 6.4h-3.7z"/>
<path d="M392 514.5l3.6 5.5zM392 514.5l3.6 5.5h-3.6z"/>
<path d="M400.3 520h3.8zM400.3 520l3.7 .2z"/>
<path d="M395.8 520l3.7 .2zM395.8 520l3.7 .2z"/>
<path d="M392 520l3.8 .2zM392 520l3.8 .2z"/>
<path d="M387.4 519.9l3.8 .3v-.3zM387.4 519.9l3.8 .3h-3.7z"/>
<path d="M387.5 520.2h16.5zM387.5 520.2l16.4 .1z"/>
<path d="M387.6 520.3h16.3zM387.6 520.3h16.3z"/>
<path d="M387.6 520.3l16.1 .3 .2-.3zM387.6 520.3l16.1 .3h-15.9z"/>
<path d="M387.8 520.6h15.9zM387.8 520.6h15.9z"/>
<path d="M387.8 520.6l15.7 .3 .2-.3zM387.8 520.6l15.7 .3h-15.5z"/>
<path d="M388 520.9h15.5zM388 520.9h15.5z"/>
<path d="M388 520.9l15.3 .3 .2-.3zM388 520.9l15.3 .3h-15.1z"/>
<path d="M388.2 521.2h15.1zM388.2 521.2h15z"/>
<path d="M388.3 521.2h14.9zM388.3 521.2l14.8 .2z"/>
<path d="M388.5 521.4h14.6zM388.5 521.4l14.5 .1z"/>
<path d="M388.5 521.5h14.5zM388.5 521.5l14.3 .2z"/>
<path d="M388.7 521.7h14.1zM388.7 521.7l14 .1z"/>
<path d="M388.8 521.8h13.9zM388.8 521.8l13.7 .2z"/>
<path d="M389 522h13.5zM389 522h13.4z"/>
<path d="M389.1 522h13.3zM389.1 522l13.1 .2z"/>
<path d="M389.3 522.2h12.9zM389.3 522.2l12.8 .1z"/>
<path d="M389.4 522.3h12.7zM389.4 522.3l12.5 .2z"/>
<path d="M389.6 522.5h12.3zM389.6 522.5h12.2z"/>
<path d="M389.7 522.5h12.1zM389.7 522.5l11.9 .2z"/>
<path d="M389.9 522.7h11.7zM389.9 522.7l11.6 .1z"/>
<path d="M390 522.8h11.5zM390 522.8l11.2 .1z"/>
<path d="M390.3 522.9h10.9zM390.3 522.9l10.9 .1z"/>
<path d="M390.4 523h10.8zM390.4 523l10.5 .1z"/>
<path d="M390.6 523.1h10.3zM390.6 523.1l10.2 .1z"/>
<path d="M390.7 523.2h10.1zM390.7 523.2l9.8 .1z"/>
<path d="M391 523.3h9.5zM391 523.3l9.4 .1z"/>
<path d="M391.1 523.4h9.3zM391.1 523.4l9.1 .1z"/>
<path d="M391.3 523.5h8.9zM391.3 523.5h8.8z"/>
<path d="M391.4 523.5h8.7zM391.4 523.5l8.4 .2z"/>
<path d="M391.7 523.7h8.1zM391.7 523.7h8z"/>
<path d="M391.8 523.7h7.9zM391.8 523.7l7.6 .1z"/>
<path d="M392.1 523.8h7.3zM392.1 523.8h7.2z"/>
<path d="M392.2 523.8h7.1zM392.2 523.8l6.8 .1z"/>
<path d="M392.5 523.9h6.5zM392.5 523.9l6.4 .1z"/>
<path d="M392.6 524h6.3zM392.6 524l6 .1z"/>
<path d="M392.9 524.1h5.7zM392.9 524.1h5.6z"/>
<path d="M393 524.1h5.5zM393 524.1l5.2 .1z"/>
<path d="M393.3 524.2h4.9zM393.3 524.2h4.7z"/>
<path d="M393.5 524.2h4.5zM393.5 524.2h4.2z"/>
<path d="M393.8 524.2h3.9zM393.8 524.2l3.8 .1z"/>
<path d="M393.9 524.3h3.7zM393.9 524.3h3.4z"/>
<path d="M394.2 524.3h3.1zM394.2 524.3h3z"/>
<path d="M394.3 524.3h2.9zM394.3 524.3l2.6 .1z"/>
<path d="M394.6 524.4h2.3zM394.6 524.4h2.2z"/>
<path d="M394.7 524.4h2.1zM394.7 524.4h1.7z"/>
<path d="M395 524.4h1.4zM395 524.4h1.3z"/>
<path d="M395.2 524.4h.8zM395.5 524.4h.5z"/>
</g>
<g fill="#ed1f24" stroke="#ed1f24" stroke-width=".42">
<path d="M404 505.2l-2.4 4.3h-.7z"/>
<path d="M400.9 509.5h.7z"/>
<path d="M400 510.8l.4 .2z"/>
<path d="M400 510.8h.9z"/>
<path d="M400.9 509.5l.6 .2zM401.2 509.7h.3z"/>
<path d="M400.9 509.5l.3 .2zM400.9 509.5l.3 .2z"/>
<path d="M400.8 509.7l.6 .1zM400.8 509.7l.6 .1z"/>
<path d="M400.7 509.8l.2 1 .5-1zM400.7 509.8l.2 1h-.9z"/>
<path d="M400 510.8l.8 .2zM400.4 511h.4z"/>
<path d="M399.8 511l.9 .1zM399.8 511l.9 .1h-1z"/>
<path d="M399.7 511.1l.8 .4 .2-.4zM399.7 511.1l.8 .4h-1z"/>
<path d="M399.5 511.5l-1.8 5.2 2.8-5.2zM399.5 511.5l-1.8 5.2h-1.9z"/>
<path d="M390.2 511.5l5.6 5.2zM390.2 511.5l5.6 5.2h-2.3z"/>
<path d="M393.5 516.7l2.3 3.5zM393.5 516.7h4.2l-1.9 3.5z"/>
</g>
<!-- layer: 0 -->
<path d="M389.9 511.1l.4 .3z" fill="#ed1f24" stroke="#ed1f24" stroke-width=".42"/>
<!-- layer: 0.0 -->
<path d="M310.5 503.3h20.7l.1 26.2h-20.8zM383.1 503.3h25.3v26.2h-25.3zM387.6 511.6l2.7-1.9 3.7-1.1h3.7l3.6 1.1 2.7 2.1 1.8 2.6 .5 3.2-.9 3-1.1 1.7-1.5 1.4-3.8 1.8-4.4 .4-4.3-1.2-3.1-2.4-1.1-1.7-.7-1.9-.2-2 .4-1.8 .8-1.8zM388.6 512.8a10.2 10.2 0 0 1 15.5 1.6 6.8 6.8 0 0 1-4.8 9.4 9.3 9.3 0 0 1-12.5-5.6 6.2 6.2 0 0 1 1.8-5.4z" fill="none" stroke="#808080" stroke-width=".42"/>
<!-- layer: 0 -->
<g fill="#c7c8ca" stroke="#c7c8ca" stroke-width=".42">
<path d="M316.3 511.7h1.1l-.3 .5z"/>
<path d="M322.7 509.2h4.5l-2.1 3.4z"/>
<path d="M319.3 516.6l1.7-1.2 1.4 1.2z"/>
<path d="M319.3 516.6l3.2 .1z"/>
<path d="M314.7 509.2l4.3 .4 .4-.4zM314.7 509.2l4.3 .4h-4.1z"/>
<path d="M314.9 509.6l3.8 .4 .3-.4zM314.9 509.6l3.8 .4h-3.5z"/>
<path d="M315.2 510l3.1 .4 .4-.4zM315.2 510l3.1 .4h-2.8z"/>
<path d="M315.5 510.4l2.5 .4 .3-.4zM315.5 510.4l2.5 .4h-2.3z"/>
<path d="M315.7 510.8l2 .5 .3-.5zM315.7 510.8l2 .5h-1.7z"/>
<path d="M316 511.3l1.4 .4 .3-.4zM316 511.3l1.4 .4h-1.1z"/>
<path d="M316.3 511.7l.3 .5h.5zM316.6 512.2h.5l-.3 .4z"/>
<path d="M322.7 509.2l1.4 3.4h1zM324.1 512.6h1l-.6 1z"/>
<path d="M319.3 516.6l3.2 .1zM319.4 516.7h3.1l-1.5 2.5z"/>
</g>
<path d="M319.3 516.6l1.7 2.6 1.5-2.5M319.6 509.2h-4.9l2.1 3.4M321.4 505.7l5.8 14.7-6.2-5-7.3 5 3.5-8.2zM322.7 509.2h4.5l-2.7 4.4" fill="none" stroke="#636466" stroke-width=".42"/>
<g fill="#293189" stroke="#293189" stroke-width=".42">
<path d="M321.4 505.7l.7 1.7h-1.9z"/>
<path d="M314.4 518.5h2.1l-2.8 1.9z"/>
<path d="M321 515.4h4.2l1.3 3.1z"/>
<path d="M320.2 507.4l2.2 .9-.3-.9zM320.2 507.4l2.2 .9h-2.8z"/>
<path d="M319.6 508.3l3.1 .9-.3-.9zM319.6 508.3l3.1 .9h-3.7z"/>
<path d="M319 509.2l3.9 .4-.2-.4zM319 509.2l3.9 .4h-4.2z"/>
<path d="M318.7 509.6l4.4 .4-.2-.4zM318.7 509.6l4.4 .4h-4.7z"/>
<path d="M318.4 510l4.9 .5-.2-.5zM318.4 510l4.9 .5h-5.2z"/>
<path d="M318.1 510.5l5.3 .4-.1-.4zM318.1 510.5l5.3 .4h-5.5z"/>
<path d="M317.9 510.9l5.7 .5-.2-.5zM317.9 510.9l5.7 .5h-6z"/>
<path d="M317.6 511.4l6.2 .4-.2-.4zM317.6 511.4l6.2 .4h-6.4z"/>
<path d="M317.4 511.8l6.6 .5-.2-.5zM317.4 511.8l6.6 .5h-6.9z"/>
<path d="M317.1 512.3l7.1 .4-.2-.4zM317.1 512.3l7.1 .4h-7.3z"/>
<path d="M316.9 512.7l7.4 .5-.1-.5zM316.9 512.7l7.4 .5h-7.7z"/>
<path d="M316.6 513.2l7.9 .5-.2-.5zM316.6 513.2l7.9 .5h-8.1z"/>
<path d="M316.4 513.7l8.3 .5-.2-.5zM316.4 513.7l8.3 .5h-8.5z"/>
<path d="M316.2 514.2l8.7 .4-.2-.4zM316.2 514.2l8.7 .4h-8.9z"/>
<path d="M316 514.6l9.2 .8-.3-.8zM316 514.6l9.2 .8h-9.6z"/>
<path d="M315.6 515.4h5.4zM315.6 515.4l5.1 .2z"/>
<path d="M315.6 515.6l3.7 .9 1.4-.9zM315.6 515.6l3.7 .9h-4.1z"/>
<path d="M315.2 516.5l2.7 1 1.4-1zM315.2 516.5l2.7 1h-3.1z"/>
<path d="M321 515.4l3.8 3.1h1.7zM324.8 518.5h1.7l.7 1.9z"/>
<path d="M314.8 517.5l1.7 1 1.4-1zM314.8 517.5l1.7 1h-2.1z"/>
</g>
<text font-size="11.6" fill="#00f" x="68.8" y="489.9" transform="rotate(180 68.8 489.9)">N</text>
<g font-size="8.1">
<text x="76.1" y="464.8">TITLE :</text>
<text x="202" y="464.8">CLIENT :</text>
<text x="311.4" y="464.8">PROJECT :</text>
<text x="81.3" y="478.6">DR. TOILET ELEVATION</text>
<text x="111.2" y="488.4">LAYOUT</text>
</g>
<g font-size="7.4">
<text x="29.6" y="471.8">W</text>
<text x="8.5" y="495.1">S</text>
<text x="31.7" y="518.3">E</text>
</g>
<text font-size="6.5" x="217.1" y="509">AVC/TGMSIDC/IVFG/S/09</text>
<g font-size="6.4">
<text x="132.2" y="185.8">PLAN</text>
<text x="272.3" y="185.7">RCP PLAN</text>
<text x="118.7" y="300.5">ELEVATION-1</text>
<text x="268.6" y="300.5">ELEVATION-2</text>
<text x="118.7" y="413.5">ELEVATION-3</text>
<text x="268.6" y="413.5">ELEVATION-4</text>
</g>
<g font-size="5.9">
<text x="202.4" y="476.2">TELANGANA STATE MEDICAL</text>
<text x="202.3" y="483.2">SERVICES AND INFRASTRUCTURE</text>
<text x="202.1" y="490.3">DEVELOPMENT CORPORATION.</text>
<text x="244" y="529.6">SHEET</text>
<text x="285" y="529.6">21</text>
</g>
<g font-size="5.7">
<text x="299.5" y="288.9">FFL.</text>
<text x="178.5" y="320.3">SLAB</text>
<text x="297.7" y="320.3">SLAB</text>
</g>
<g font-size="5.3">
<text x="178.5" y="207.1">SLAB</text>
<text x="297.7" y="207.1">SLAB</text>
<text x="180.3" y="401.8">FFL.</text>
<text x="299.5" y="401.8">FFL.</text>
<text x="314.1" y="525.8">ASTA</text>
</g>
<g font-size="5.2">
<text x="73.4" y="500.9">PURPOSE OF DRAWING :-</text>
<text x="76.5" y="510.9">PROPOSED</text>
<text x="121.5" y="510.9">FOR APPROVAL</text>
<text x="76.3" y="522.2">WORKING</text>
<text x="138.4" y="522.2">AS BUILT</text>
</g>
<g font-size="5">
<text x="114.8" y="145.1">Dr.TOILET</text>
<text x="114.3" y="151">4560X1855</text>
</g>
<g font-size="4.9">
<text x="310.1" y="473.6">IFV CENTER ON SECOND FLOOR IN</text>
<text x="310.2" y="479.4">MOTHER &amp; CHILD HOSPITAL BUILDING</text>
<text x="310.2" y="485.3">BESIDE GANDHI HOSPITAL ,</text>
<text x="310.4" y="491.2">SECUNDERABAD ,TELANGANA.</text>
<text x="199.3" y="500.7">DWG. No.:</text>
<text x="199.3" y="519.1">REV</text>
<text x="223.9" y="519.1">R4</text>
<text x="244.6" y="519.1">DATE</text>
<text x="268.1" y="519.1">04-06-2024</text>
<text x="197.3" y="528.4">SCALE</text>
<text x="222.1" y="528.4">NTS</text>
</g>
<text font-size="4" x="310.3" y="499.9">CONTRACTOR :</text>
<g font-size="3.1">
<text x="335" y="515.7">H. NO. 8-2-334/27, Plot No. 27,</text>
<text x="335" y="511.9">M/s Asta Vardhman Consortium</text>
<text x="335" y="519.4">Road No. 03, Banjara Hills,</text>
<text x="335" y="523.1">Hyderabad - 500034</text>
</g>
</svg>
